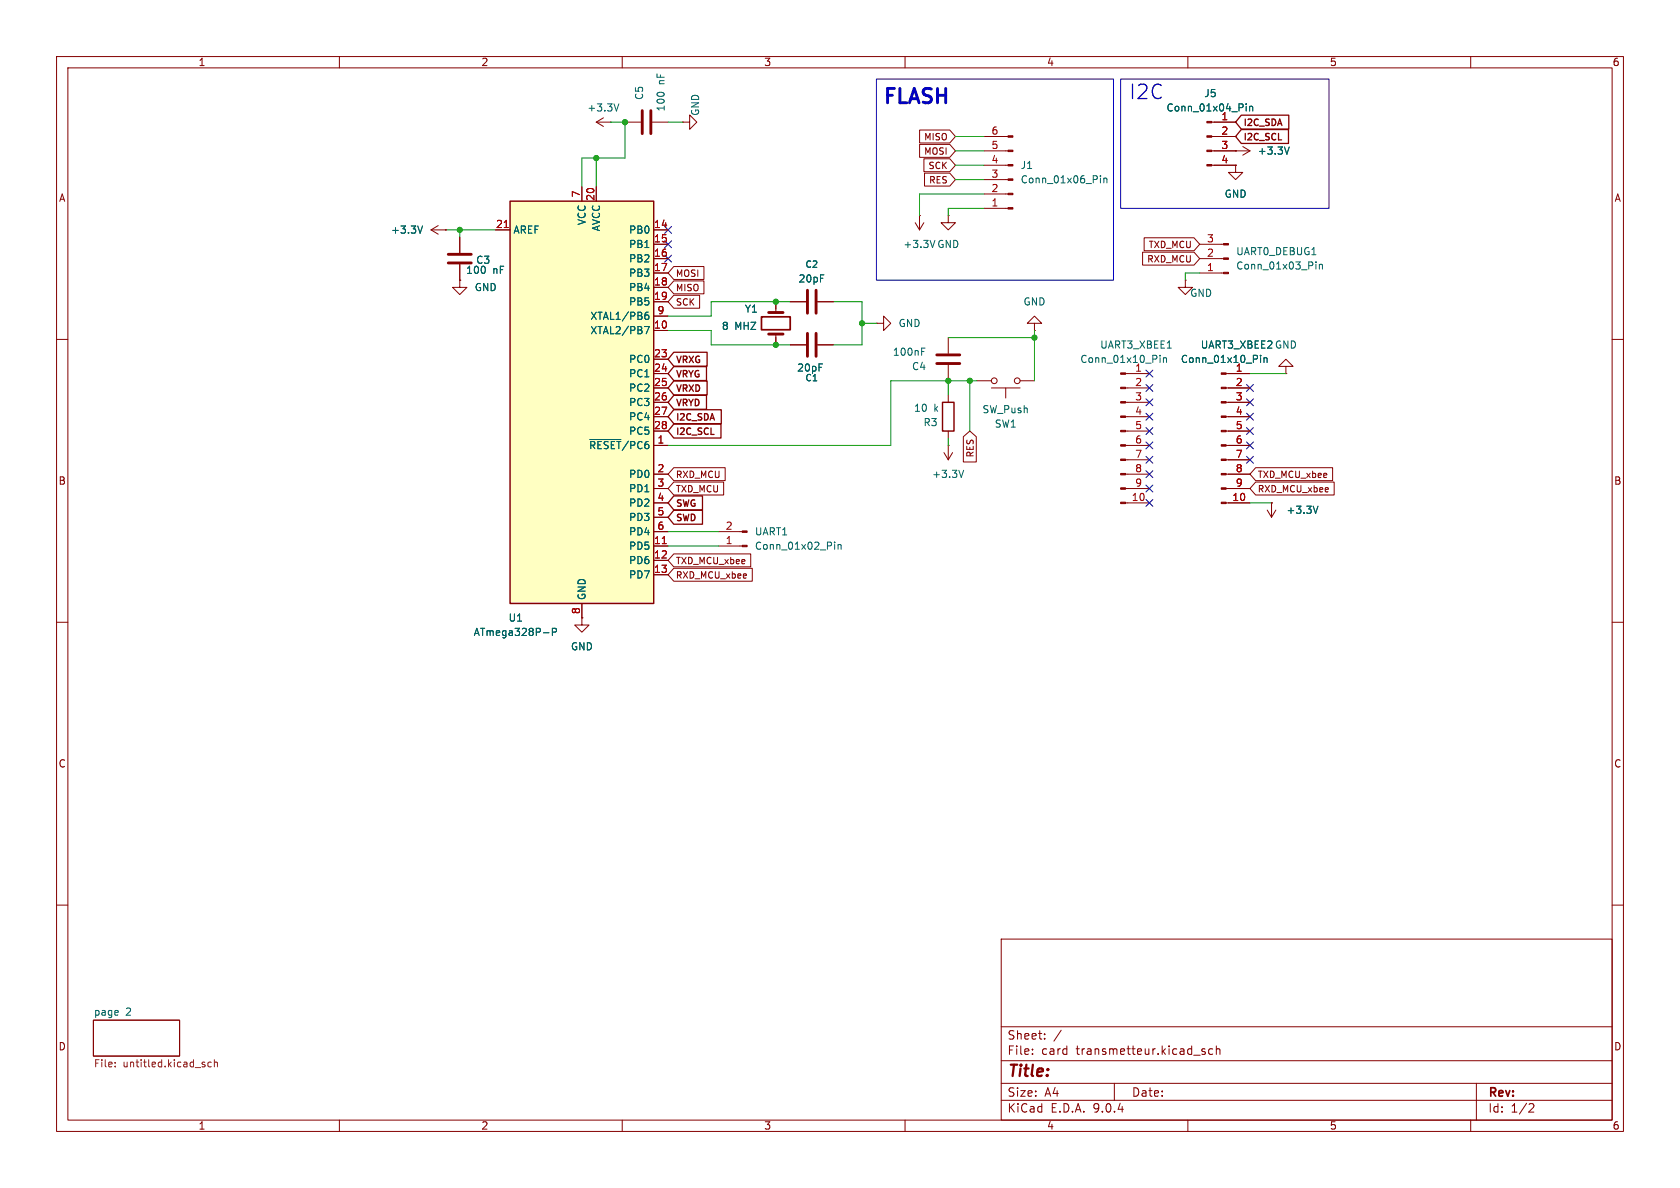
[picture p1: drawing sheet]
<svg xmlns="http://www.w3.org/2000/svg" width="297mm" height="210mm" viewBox="0 0 297 210" stroke-linecap="round" stroke-linejoin="round" font-family="sans-serif">
<g fill="none" stroke="#840000" stroke-width=".18">
<path d="M10 10h277v190h-277zM12 12h273v186h-273zM60 10v2M110 10v2M160 10v2M210 10v2M260 10v2M77.5 39.9l-1.3 .7M105.4 21.6h2.5M105.4 21.6l1.3 .8M106.7 20.8l-1.3 .8M107.9 21.6h.1"/>
<path d="M110.5 21.6h2.8M115.3 21.6h2.8M120.6 21.6h1.3v-1.3l1.3 1.3-1.3 1.3v-1.3M120.6 21.6h.1M161.8 39.4l.8 1.2M162.6 38.1h.1M162.6 38.1v2.5M163.3 39.4l-.7 1.2M167.6 38.1v1.3h1.3l-1.3 1.2-1.2-1.2h1.2M167.6 38.1h.1M174 26.7h4.2M174 24.1h4.2"/>
<path d="M174 29.2h4.2M174 36.8h4.2M174 34.3h4.2M174 31.8h4.2M214.2 21.6h4.2M214.2 26.7h6.8M214.2 24.1h4.2M214.2 29.2h4.2M218.4 26.7h.1M218.4 29.2v1.3h1.3l-1.3 1.3-1.2-1.3h1.2M218.4 29.2h.1M219.7 25.9l1.3 .8"/>
<path d="M221 26.7l-1.3 .7M76.2 40.6l1.3 .8M76.2 40.6h2.5M78.7 40.6h.1M81.3 49.5v1.3h1.2l-1.2 1.3-1.3-1.3h1.3M81.3 49.5h.1M81.3 41.9v2.8M81.3 46.7v2.8M137.2 53.3v1.9M137.2 59.1v1.9M139.7 53.3h2.8M144.5 53.3h2.8"/>
<path d="M154.9 57.2h1.3v-1.3l1.3 1.3-1.3 1.2v-1.2M154.9 57.2h.1M167.6 59.7v2.8M182.9 57.2h1.2l-1.2-1.3-1.3 1.3h1.3v1.2M182.9 58.4h.1M209.5 49.5v1.3h1.3l-1.3 1.3-1.2-1.3h1.2M209.5 49.5h.1M212.1 48.3h4.2M212.1 45.7h4.2M212.1 43.2h4.2M10 60h2M139.7 61h2.8"/>
<path d="M144.5 61h2.8M167.6 78.7h.1M167.6 64.5v2.8M167.6 69.9v1.2M167.6 76.2v1.3M167.6 78.7v2.6M172.7 67.3h2.6M175.3 68.6h5M177.8 68.6v1.8M180.3 67.3h2.6M199 66h4.2M199 68.6h4.2"/>
<path d="M199 71.1h4.2M199 73.7h4.2M199 76.2h4.2M199 78.7h4.2M227.3 64.8h1.3l-1.3-1.3-1.2 1.3h1.2v1.2M227.3 66h.1M285 60h2M127 96.5h4.2M127 94h4.2M166.9 80l.7 1.3M168.4 80l-.8 1.3M199 81.3h4.2"/>
<path d="M199 83.8h4.2M199 86.4h4.2M199 88.9h4.2M10 110h2M102.9 109.2v1.3h1.2l-1.2 1.3-1.3-1.3h1.3M102.9 109.2h.1M285 110h2M10 160h2M177 166h108v32h-108zM285 160h2M16.5 180.3h15.2v6.4h-15.2zM60 198v2"/>
<path d="M110 198v2M160 198v2M177 194.5h108M177 191.5h108M177 187.5h108M177 181.5h108M182.5 186.3v.1M182.5 185.5v.1M184.7 183.6v.1M184.7 182.8v.1M187.6 182.1l-1.3 2M197 191.5v3"/>
<path d="M210 198v2M212.5 185.7l.6 .4-.2 .3-.4-.1M213 185.5l-.3-.1-.2 .2M214.4 185.5l-.4-.1-.3 .3v.4l.1 .2h.6M215 185.5l.2-.1 .4 .1 .1 .9M215 184.9v1.5M260 198v2M261 191.5v6.5M270.5 195.1l.5 .1 .2 .3-1 1.1h1"/>
<circle cx="175.8" cy="67.3" r=".51"/>
<circle cx="179.8" cy="67.3" r=".51"/>
</g>
<path d="M20.4 188.5v.1M20.4 187.8v.1M37.4 187.8h-.4l-.3 .2 .2 .5h.5M37.9 187.9l.2-.1h.3v.8M37.9 187.3v1.3" fill="none" stroke="#725600" stroke-width=".18"/>
<g fill="none" stroke="#006464" stroke-width=".18">
<path d="M109.4 18.4l-.4 1.2M220.3 18.4v.1M220.3 18.8v.8M220.9 18.8v.8M220.9 18.9l.2-.1h.3l.1 .8M74.7 39.9l-.4 1.3M194.5 31.1v.1M194.5 31.5v.8M195.1 31.5v.8M195.1 31.6l.2-.1h.3l.1 .8M227.9 26l-.4 1.2M165.3 42.5l-.4 1.3"/>
<path d="M232.6 46.3v.1M232.6 46.7v.9M233.2 46.7v.9M233.2 46.8l.2-.1 .3 .1 .1 .8M162.9 62.1h.5M162.9 61.5h.6M205.1 62.8v.1M205.1 63.2v.9M205.7 63.2v.9M205.7 63.4l.2-.2 .3 .1v.8M147.6 95.8v.2M147.6 96.3v.8"/>
<path d="M148.2 96.3v.8M148.2 96.4l.1-.1h.3l.1 .8M170.4 83.1l-.5 1.3"/>
</g>
<path d="M113.5 19.6v4M115.1 19.6v4M79.2 45h4.1M79.2 46.5h4.1M135.9 55.2h2.5M135.9 59.1h2.5M142.7 51.3v4.1M142.7 58.9v4.1M144.3 51.3v4.1M144.3 58.9v4.1M165.6 64.3h4.1M165.6 62.7h4.1" fill="none" stroke="#840000" stroke-width=".51"/>
<g fill="#840000" stroke="#840000" stroke-width=".18">
<path d="M198.1 65.9h.9v.3h-.9z"/>
<path d="M198.1 68.5h.9v.2h-.9z"/>
<path d="M198.1 71h.9v.2h-.9z"/>
<path d="M198.1 73.5h.9v.3h-.9z"/>
<path d="M198.1 76.1h.9v.2h-.9z"/>
<path d="M198.1 78.6h.9v.3h-.9z"/>
<path d="M198.1 81.2h.9v.2h-.9z"/>
<path d="M198.1 83.7h.9v.2h-.9z"/>
<path d="M198.1 86.2h.9v.3h-.9z"/>
<path d="M198.1 88.8h.9v.2h-.9z"/>
<path d="M213.4 21.5h.8v.2h-.8z"/>
<path d="M213.4 24h.8v.3h-.8z"/>
<path d="M213.4 26.5h.8v.3h-.8z"/>
<path d="M213.4 29.1h.8v.2h-.8z"/>
<path d="M178.2 36.7h.9v.3h-.9z"/>
<path d="M178.2 34.2h.9v.2h-.9z"/>
<path d="M178.2 31.6h.9v.3h-.9z"/>
<path d="M178.2 29.1h.9v.2h-.9z"/>
<path d="M178.2 26.5h.9v.3h-.9z"/>
<path d="M178.2 24h.9v.3h-.9z"/>
<path d="M131.2 96.4h.9v.2h-.9z"/>
<path d="M131.2 93.9h.9v.2h-.9z"/>
<path d="M216.3 48.1h.9v.3h-.9z"/>
<path d="M216.3 45.6h.9v.2h-.9z"/>
<path d="M216.3 43.1h.9v.2h-.9z"/>
</g>
<path d="M134.6 56h5.1v2.3h-5.1z" fill="none" stroke="#840000" stroke-width=".3"/>
<path d="M166.6 71.1h2.1v5.1h-2.1z" fill="none" stroke="#840000" stroke-width=".25"/>
<path d="M90.2 35.6h25.4v71.1h-25.4z" fill="#ffffc2"/>
<path d="M90.2 35.6h25.4v71.1h-25.4z" fill="none" stroke="#840000" stroke-width=".25"/>
<g fill="none" stroke="#840000" stroke-width=".18">
<path d="M102.9 33v2.6M105.4 33v2.6M162.6 23h5.3l1 1.1-1 1.2h-5.3zM162.6 25.5h5.3l1 1.2-1 1.1h-5.3zM163.3 28.1h4.6l1 1.1-1 1.2h-4.6zM163.4 30.6h4.5l1 1.2-1 1.1h-4.5zM214.6 21.6h3.8M214.6 24.1h3.8M214.6 26.7h3.8M214.6 29.2h3.8M218.4 26.7h.1M218.4 29.2h.1"/>
<path d="M78.7 40.6h.1M81.3 49.5h.1M81.3 41.9v2.8M81.3 46.7v2.8M87.6 40.6h2.6M115.6 40.6h2.5M115.6 43.2h2.5M115.6 45.7h2.5M115.6 48.3h2.5M115.6 50.8h2.5M115.6 53.3h2.5M115.6 55.9h2.5"/>
<path d="M115.6 58.4h2.5M119.1 49.7h5.3v2.2h-5.3l-1-1.1zM119.1 47.1h5.3v2.3h-5.3l-1-1.1zM119.1 52.2h4.6v2.3h-4.6l-1-1.2zM137.2 53.3v1.3M137.2 59.7v1.3M139.7 53.3h2.8M144.5 53.3h2.8M202 44.6h9.1l1 1.1-1 1.2h-9.1zM202.3 42h8.8l1 1.2-1 1.1h-8.8zM115.6 63.5h2.5M115.6 66h2.5"/>
<path d="M115.6 68.6h2.5M115.6 71.1h2.5M115.6 73.7h2.5M115.6 76.2h2.5M115.6 78.7h2.5M139.7 61h2.8M144.5 61h2.8M170.3 77.2l1.1-1 1.2 1v4.5h-2.3zM216.8 66h4.2M216.8 68.6h4.2M216.8 71.1h4.2M216.8 73.7h4.2"/>
<path d="M216.8 76.2h4.2M216.8 78.7h4.2M115.6 83.8h2.5M115.6 86.4h2.5M115.6 88.9h2.5M115.6 91.4h2.5M115.6 94h2.5M115.6 96.5h2.5M115.6 99.1h2.5M119.1 82.7h9.1v2.3h-9.1l-1-1.2zM119.1 97.9h13.6v2.3h-13.6l-1-1.1zM119.1 85.2h8.8v2.3h-8.8l-1-1.1z"/>
<path d="M216.8 83.8h4.2M216.8 86.4h4.2M216.8 88.9h4.2M216.8 81.3h4.2M222 85.2h13.9v2.3h-13.9l-1-1.1zM222 82.7h13.6v2.3h-13.6l-1-1.2zM224 90.2l.8 1.2M224.8 88.9h.1M224.8 88.9v2.5M225.6 90.2l-.8 1.2M102.9 109.2h.1M102.9 106.7v2.5"/>
<path d="M115.6 101.6h2.5M119.1 100.5h13.9v2.2h-13.9l-1-1.1z"/>
</g>
<path d="M89.1 40.2h.8M117.1 96.1h.7" fill="none" stroke="#a90000" stroke-width=".18"/>
<g fill="none" stroke="#006464" stroke-width=".18">
<path d="M220.3 18.4v.1M220.3 18.8v.8M220.9 18.8v.8M220.9 18.9l.2-.1h.3l.1 .8M74.7 39.9l-.4 1.3M227.9 26l-.4 1.2M113.9 57.7h.9l-.6 1.3M114.1 55.8l.4-.1 .2 .2-.1 .5-.4 .1-.1-.2M114.6 55.2l-.4 .1-.1 .2M104.3 77.7h5.5M222.9 62.8v.1M222.9 63.2v.9"/>
<path d="M223.5 63.2v.9M223.5 63.4l.1-.2 .3 .1 .1 .8M233 89.5l-.4 1.2M96.1 111.9h1M97.7 111.7h.6l.1-.2-.1-.3-.6-.1v1.2"/>
</g>
<g fill="#840000" stroke="#840000" stroke-width=".18">
<path d="M215.9 65.9h.9v.3h-.9z"/>
<path d="M215.9 68.5h.9v.2h-.9z"/>
<path d="M215.9 71h.9v.2h-.9z"/>
<path d="M215.9 73.5h.9v.3h-.9z"/>
<path d="M215.9 76.1h.9v.2h-.9z"/>
<path d="M215.9 78.6h.9v.3h-.9z"/>
<path d="M215.9 81.2h.9v.2h-.9z"/>
<path d="M215.9 83.7h.9v.2h-.9z"/>
<path d="M215.9 86.2h.9v.3h-.9z"/>
<path d="M215.9 88.8h.9v.2h-.9z"/>
</g>
<path d="M219.4 20.4h8.4v2.4h-8.4l-1-1.2zM219.4 22.9h8.4v2.5h-8.4l-1-1.3zM119.1 72.4h8.4v2.5h-8.4l-1-1.2zM119.1 69.9h5.8v2.4h-5.8l-1-1.2zM119.1 64.8h5.8v2.5h-5.8l-1-1.3zM119.1 75h8.4v2.4h-8.4l-1-1.2zM119.1 62.3h5.9v2.4h-5.9l-1-1.2zM119.1 67.4h5.9v2.4h-5.9l-1-1.2zM119.1 90.2h5.1v2.5h-5.1l-1-1.3zM119.1 87.7h5.1v2.4h-5.1l-1-1.2z" fill="none" stroke="#840000" stroke-width=".23"/>
<g fill="none" stroke="#009600" stroke-width=".18">
<path d="M105.4 27.9v5.1M107.9 21.6h2.6v6.3h-7.6v5.1M118.1 21.6h2.5M168.9 26.7h5.1M168.9 24.1h5.1M168.9 31.8h5.1M168.9 29.2h5.1M174 34.3h-11.4v3.8M174 36.8h-6.4v1.3M78.7 40.6h8.9M81.3 40.6v1.3M118.1 58.4h7.6v2.6h14"/>
<path d="M139.7 53.3h-14v2.6h-7.6M147.3 53.3h5.1v7.7h-5.1M152.4 57.2h2.5M167.6 59.7h15.3M182.9 58.4v8.9M212.1 48.3h-2.6v1.2M167.6 67.3v2.6M167.6 77.5v1.2M171.4 67.3v8.9M172.7 67.3h-15.2v11.4h-39.4M221 66h6.3M118.1 96.5h8.9"/>
<path d="M118.1 94h8.9M221 88.9h3.8"/>
</g>
<g fill="none" stroke="#000084" stroke-width=".18">
<path d="M117.5 40l1.2 1.2M117.5 42.6l1.2 1.2M117.5 45.1l1.2 1.2M118.7 40l-1.2 1.2M118.7 42.6l-1.2 1.2M118.7 45.1l-1.2 1.2M202.6 65.4l1.2 1.2M202.6 75.6l1.2 1.2M202.6 73.1l1.2 1.2M202.6 70.5l1.2 1.2M202.6 68l1.2 1.2M202.6 78.1l1.2 1.2"/>
<path d="M203.8 65.4l-1.2 1.2M203.8 75.6l-1.2 1.2M203.8 73.1l-1.2 1.2M203.8 70.5l-1.2 1.2M203.8 68l-1.2 1.2M203.8 78.1l-1.2 1.2M220.4 70.5l1.2 1.2M220.4 75.6l1.2 1.2M220.4 73.1l1.2 1.2M220.4 78.1l1.2 1.2M220.4 68l1.2 1.2M221.6 70.5l-1.2 1.2"/>
<path d="M221.6 75.6l-1.2 1.2M221.6 73.1l-1.2 1.2M221.6 78.1l-1.2 1.2M221.6 68l-1.2 1.2M202.6 85.8l1.2 1.2M202.6 80.7l1.2 1.2M202.6 88.3l1.2 1.2M202.6 83.2l1.2 1.2M203.8 88.3l-1.2 1.2M203.8 85.8l-1.2 1.2M203.8 80.7l-1.2 1.2M203.8 83.2l-1.2 1.2"/>
<path d="M220.4 80.7l1.2 1.2M221.6 80.7l-1.2 1.2"/>
</g>
<path d="M154.9 14h41.9v35.5h-41.9zM198.1 14h36.8v22.8h-36.8z" fill="none" stroke="#0000c2" stroke-width=".18"/>
<g fill="#009600" stroke="#009600" stroke-width=".18">
<circle cx="152.4" cy="57.2" r=".46"/>
<circle cx="167.6" cy="67.3" r=".46"/>
<circle cx="171.4" cy="67.3" r=".46"/>
<circle cx="182.9" cy="59.7" r=".46"/>
<circle cx="105.4" cy="27.9" r=".46"/>
<circle cx="81.3" cy="40.6" r=".46"/>
<circle cx="137.2" cy="61" r=".46"/>
<circle cx="110.5" cy="21.6" r=".46"/>
<circle cx="137.2" cy="53.3" r=".46"/>
</g>
<g font-size="3.5" fill="#0000c2">
<text x="199.5" y="17.9">I2C</text>
<text x="155.8" y="19.1">FLASH</text>
</g>
<text font-size="2.8" fill="#840000" x="178" y="190.9">Title:</text>
<g font-size="2.1" fill="#840000">
<text x="178" y="184">Sheet:</text>
<text x="178" y="186.7">File:</text>
<text x="184.1" y="186.7">card</text>
<text x="190.3" y="186.7">transmetteur.kicad_sch</text>
<text x="178" y="196.9">KiCad</text>
<text x="178" y="194.1">Size:</text>
<text x="184.7" y="194.1">A4</text>
<text x="185.7" y="196.9">E.D.A.</text>
<text x="193.3" y="196.9">9.0.4</text>
<text x="200" y="194.1">Date:</text>
<text x="263" y="194.3">Rev:</text>
<text x="263" y="196.9">Id:</text>
<text x="267.1" y="196.9">1/2</text>
</g>
<g font-size="1.8" fill="#840000">
<text x="35" y="11.9">1</text>
<text x="85" y="11.9">2</text>
<text x="135" y="11.9">3</text>
<text x="185" y="11.9">4</text>
<text x="235" y="11.9">5</text>
<text x="285" y="11.9">6</text>
<text x="10.3" y="35.9">A</text>
<text x="285.3" y="35.9">A</text>
<text x="10.3" y="85.9">B</text>
<text x="285.3" y="85.9">B</text>
<text x="10.3" y="135.9">C</text>
<text x="285.3" y="135.9">C</text>
<text x="10.3" y="185.9">D</text>
<text x="285.3" y="185.9">D</text>
<text x="35" y="199.9">1</text>
<text x="85" y="199.9">2</text>
<text x="135" y="199.9">3</text>
<text x="185" y="199.9">4</text>
<text x="235" y="199.9">5</text>
<text x="285" y="199.9">6</text>
</g>
<g font-size="1.8" fill="#006464">
<text x="113.9" y="17.8" transform="rotate(-90 113.9 17.8)">C5</text>
<text x="117.7" y="15" transform="rotate(-90 117.7 15)">nF</text>
<text x="212.8" y="17.4">J5</text>
<text x="103.7" y="19.9">+3.3V</text>
<text x="117.7" y="19.8" transform="rotate(-90 117.7 19.8)">100</text>
<text x="123.8" y="20.6" transform="rotate(-90 123.8 20.6)">GND</text>
<text x="206.1" y="19.9">Conn_01x04_Pin</text>
<text x="222.3" y="27.5">+3.3V</text>
<text x="180.3" y="30.1">J1</text>
<text x="180.3" y="32.6">Conn_01x06_Pin</text>
<text x="216.4" y="35.2">GND</text>
<text x="69" y="41.5">+3.3V</text>
<text x="90.7" y="41.5">AREF</text>
<text x="103.7" y="39.9" transform="rotate(-90 103.7 39.9)">VCC</text>
<text x="106.3" y="41" transform="rotate(-90 106.3 41)">AVCC</text>
<text x="111.1" y="41.5">PB0</text>
<text x="84.1" y="46.8">C3</text>
<text x="111.1" y="44">PB1</text>
<text x="111.1" y="46.6">PB2</text>
<text x="159.6" y="44">+3.3V</text>
<text x="165.6" y="44">GND</text>
<text x="218.4" y="47.9">Conn_01x03_Pin</text>
<text x="218.4" y="45.3">UART0_DEBUG1</text>
<text x="82.3" y="48.6">100</text>
<text x="83.8" y="51.7">GND</text>
<text x="87.1" y="48.6">nF</text>
<text x="111.1" y="49.1">PB3</text>
<text x="111.1" y="51.7">PB4</text>
<text x="141.1" y="50.1">20pF</text>
<text x="210.3" y="52.7">GND</text>
<text x="104.3" y="56.7">XTAL1/PB6</text>
<text x="104.3" y="59.3">XTAL2/PB7</text>
<text x="111.1" y="54.2">PB5</text>
<text x="127.5" y="58.5">8</text>
<text x="129.9" y="58.5">MHZ</text>
<text x="131.6" y="55.5">Y1</text>
<text x="158.8" y="58">GND</text>
<text x="180.8" y="54.2">GND</text>
<text x="111.1" y="64.4">PC0</text>
<text x="140.8" y="65.9">20pF</text>
<text x="157.8" y="63.1">100nF</text>
<text x="161.1" y="65.6">C4</text>
<text x="190.9" y="64.4">Conn_01x10_Pin</text>
<text x="194.4" y="61.8">UART3_XBEE1</text>
<text x="200.6" y="65.8">1</text>
<text x="208.7" y="64.4">Conn_01x10_Pin</text>
<text x="212.2" y="61.8">UART3_XBEE2 GND</text>
<text x="212.2" y="61.8">UART3_XBEE2</text>
<text x="111.1" y="66.9">PC1</text>
<text x="111.1" y="69.4">PC2</text>
<text x="111.1" y="72">PC3</text>
<text x="111.1" y="74.5">PC4</text>
<text x="111.1" y="77.1">PC5</text>
<text x="161.5" y="73">10</text>
<text x="163.2" y="75.5">R3</text>
<text x="165.1" y="73">k</text>
<text x="173.6" y="73.3">SW_Push</text>
<text x="175.8" y="75.8">SW1</text>
<text x="104" y="79.6">~{RESET}/PC6</text>
<text x="111.1" y="84.7">PD0</text>
<text x="111.1" y="87.2">PD1</text>
<text x="111.1" y="89.8">PD2</text>
<text x="164.7" y="84.7">+3.3V</text>
<text x="111.1" y="92.3">PD3</text>
<text x="111.1" y="94.8">PD4</text>
<text x="133.4" y="94.8">UART1</text>
<text x="227.3" y="91">+3.3V</text>
<text x="111.1" y="97.4">PD5</text>
<text x="111.1" y="99.9">PD6</text>
<text x="133.4" y="97.4">Conn_01x02_Pin</text>
<text x="103.7" y="106.2" transform="rotate(-90 103.7 106.2)">GND</text>
<text x="111.1" y="102.5">PD7</text>
<text x="83.6" y="112.6">ATmega328P-P</text>
<text x="89.8" y="110.1">U1</text>
<text x="100.8" y="115.2">GND</text>
<text x="16.5" y="179.6">page</text>
<text x="22.2" y="179.6">2</text>
</g>
<g font-size="1.8" fill="#a90000">
<text x="175.2" y="23.9">6</text>
<text x="215.8" y="21.3">1</text>
<text x="215.8" y="23.9">2</text>
<text x="175.2" y="29">4</text>
<text x="175.2" y="26.4">5</text>
<text x="215.8" y="26.4">3</text>
<text x="215.8" y="29">4</text>
<text x="102.6" y="35" transform="rotate(-90 102.6 35)">7</text>
<text x="105.2" y="35.6" transform="rotate(-90 105.2 35.6)">20</text>
<text x="175.2" y="34">2</text>
<text x="175.2" y="31.5">3</text>
<text x="87.6" y="40.4">21</text>
<text x="115.5" y="40.4">14</text>
<text x="175.2" y="36.6">1</text>
<text x="115.5" y="42.9">15</text>
<text x="115.5" y="45.5">16</text>
<text x="213.3" y="45.5">2</text>
<text x="213.3" y="42.9">3</text>
<text x="115.5" y="48">17</text>
<text x="115.5" y="50.5">18</text>
<text x="115.5" y="53.1">19</text>
<text x="213.3" y="48">1</text>
<text x="115.5" y="58.2">10</text>
<text x="116.1" y="55.6">9</text>
<text x="115.5" y="63.2">23</text>
<text x="115.5" y="65.8">24</text>
<text x="218.4" y="65.8">1</text>
<text x="115.5" y="68.3">25</text>
<text x="115.5" y="70.9">26</text>
<text x="200.6" y="68.3">2</text>
<text x="200.6" y="70.9">3</text>
<text x="218.4" y="68.3">2</text>
<text x="218.4" y="70.9">3</text>
<text x="115.5" y="73.4">27</text>
<text x="115.5" y="75.9">28</text>
<text x="200.6" y="73.4">4</text>
<text x="200.6" y="75.9">5</text>
<text x="218.4" y="73.4">4</text>
<text x="218.4" y="75.9">5</text>
<text x="116.1" y="78.5">1</text>
<text x="116.1" y="83.6">2</text>
<text x="200.6" y="78.5">6</text>
<text x="200.6" y="81">7</text>
<text x="200.6" y="83.6">8</text>
<text x="218.4" y="78.5">6</text>
<text x="218.4" y="81">7</text>
<text x="218.4" y="83.6">8</text>
<text x="116.1" y="86.1">3</text>
<text x="116.1" y="88.6">4</text>
<text x="200" y="88.6">10</text>
<text x="200.6" y="86.1">9</text>
<text x="217.8" y="88.6">10</text>
<text x="218.4" y="86.1">9</text>
<text x="116.1" y="91.2">5</text>
<text x="116.1" y="93.7">6</text>
<text x="128.2" y="93.7">2</text>
<text x="115.5" y="96.3">11</text>
<text x="115.5" y="98.8">12</text>
<text x="115.5" y="101.3">13</text>
<text x="128.2" y="96.3">1</text>
<text x="102.6" y="108.7" transform="rotate(-90 102.6 108.7)">8</text>
</g>
<g font-size="1.8" fill="#725600">
<text x="16.5" y="189">File:</text>
<text x="21.7" y="189">untitled.kicad_sch</text>
</g>
<g font-size="1.6" fill="#840000">
<text x="219.7" y="22.6">I2C_SDA</text>
<text x="163.3" y="25">MISO</text>
<text x="163.3" y="27.6">MOSI</text>
<text x="219.7" y="25.1">I2C_SCL</text>
<text x="164" y="30.1">SCK</text>
<text x="164.1" y="32.6">RES</text>
<text x="202.7" y="46.6">RXD_MCU</text>
<text x="203" y="44.1">TXD_MCU</text>
<text x="119.4" y="51.7">MISO</text>
<text x="119.4" y="49.1">MOSI</text>
<text x="119.4" y="54.2">SCK</text>
<text x="119.4" y="64.5">VRXG</text>
<text x="119.4" y="67">VRYG</text>
<text x="119.4" y="69.6">VRXD</text>
<text x="119.4" y="74.7">I2C_SDA</text>
<text x="119.4" y="72.1">VRYD</text>
<text x="119.4" y="77.2">I2C_SCL</text>
<text x="172.3" y="81" transform="rotate(-90 172.3 81)">RES</text>
<text x="119.4" y="84.7">RXD_MCU</text>
<text x="119.4" y="89.9">SWG</text>
<text x="119.4" y="87.2">TXD_MCU</text>
<text x="222.3" y="87.2">RXD_MCU_xbee</text>
<text x="222.3" y="84.7">TXD_MCU_xbee</text>
<text x="119.4" y="92.4">SWD</text>
<text x="119.4" y="99.9">TXD_MCU_xbee</text>
<text x="119.4" y="102.5">RXD_MCU_xbee</text>
</g>
<g font-size="1.6" fill="#006464">
<text x="142.3" y="47.5">C2</text>
<text x="142.3" y="67.6">C1</text>
</g>
</svg>
